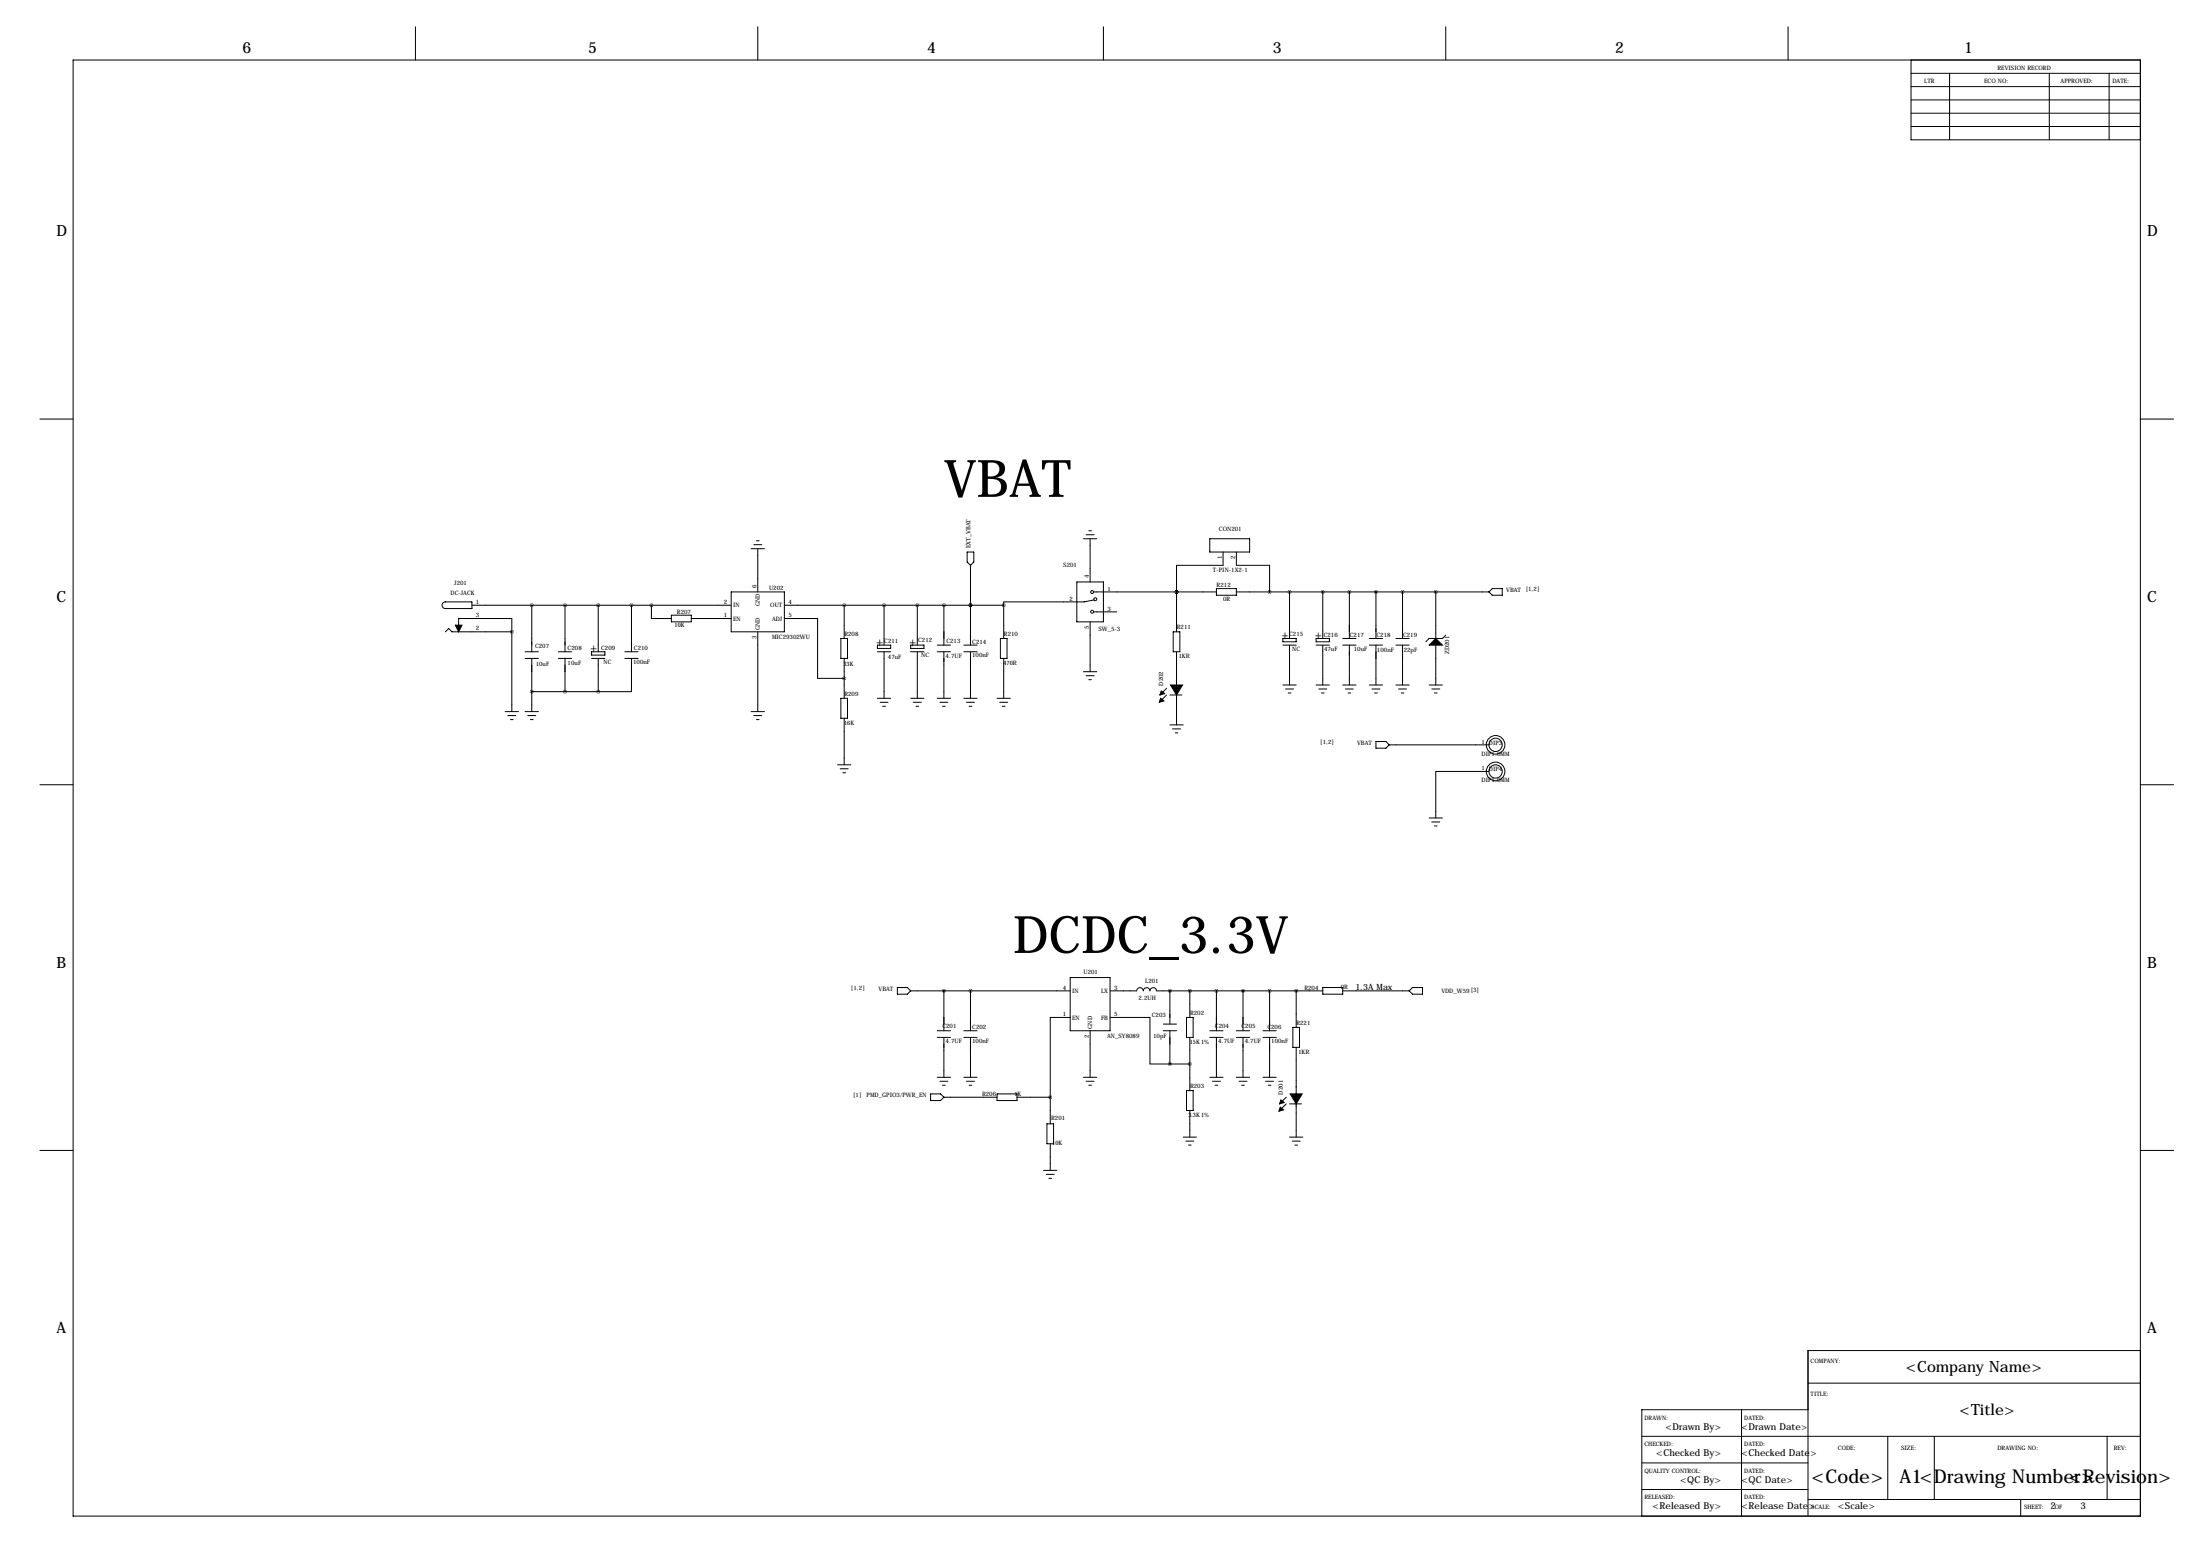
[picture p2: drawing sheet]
<svg xmlns="http://www.w3.org/2000/svg" width="841mm" height="594mm" viewBox="0 0 841 594" stroke-linecap="round" stroke-linejoin="round" font-family="sans-serif">
<g fill="none" stroke="#000" stroke-width=".38">
<path d="M158.7 10.2v12.7M289.6 10.2v12.7M421.6 10.2v12.7M552.4 10.2v12.7M683.3 10.2v12.7M27.9 22.9h790v556.3h-790zM730.2 28h87.7M730.2 33.1h87.7M730.2 22.9v30.5h87.7M730.2 38.2h87.7M745 28v25.4M783.1 28v25.4"/>
<path d="M805.9 28v25.4M730.2 43.3h87.7M730.2 48.3h87.7M15.2 160.1h12.7M817.9 160.1h12.7M287 209.6h5.1M288 208.1h3.1M289.1 206.6h1M289.6 209.6v16.5M369.6 210.9h2.5v3.8l-1.3 1.3-1.2-1.3zM370.8 216v30.5M414 205.8h5.1"/>
<path d="M415 204.3h3.1M416.1 202.8h1M416.6 205.8v16.5M462.3 205.8h15.2v5.1h-15.2zM467.4 210.9v5.1h-17.8v10.1M472.4 210.9v5.1h12.7v10.1M169.2 230.5l1-.6h10.1v2.6l-10.5-.1-.8-.8zM175.3 238.8v-2.5h20.3v5.1M180.3 231.2h99.1M203.2 231.2v17.8M215.9 231.2v17.8M228.6 231.2v17.8"/>
<path d="M241.3 231.2v17.8M248.9 231.2v5.1h7.6M256.5 235h7.7v2.6h-7.7zM264.2 236.3h15.2M279.4 226.1h20.3v15.3h-20.3zM299.7 236.3h12.7v22.9h10.2M299.7 231.2h83.8M322.6 231.2v12.7M337.8 231.2v15.3M350.5 231.2v15.3M360.7 231.2v15.3M370.8 231.2h.1"/>
<path d="M383.5 231.2v12.7M411.5 222.3h10.1v15.3h-10.1zM416.6 237.6v19M417.8 226.1h47M417.8 233.8h8.9M418.1 229.2l-3.8 .7h-30.8v1.3M449.6 226.1h.1M449.6 226.1v15.3M464.8 224.9h7.6v2.5h-7.6zM472.4 226.1h96.6M492.8 226.1v17.8M505.5 226.1v17.8"/>
<path d="M515.6 226.1v17.8M525.8 226.1v17.8M535.9 226.1v17.8M548.6 226.1v17.8M570.2 224.9h3.8v2.5h-3.8l-1.2-1.3zM170.2 241.4l1.2-1.3 1.3 1.3h22.9M195.6 241.4v30.5M200.7 249h5M200.7 251.5h5M203.2 251.5v20.4M213.4 249h5M213.4 251.5h5"/>
<path d="M215.9 251.5v12.7M226.1 249h5v1.3h-5zM226.1 251.5h5M228.6 251.5v12.7M238.8 249h5M238.8 251.5h5M241.3 251.5v12.7h-12.7M289.6 241.4v30.5M321.3 243.9h2.5v7.6h-2.5zM322.6 251.5v15.3M335.3 249h5.1M335.3 246.5h5.1v1.2h-5.1z"/>
<path d="M337.8 249v17.8M348 249h5.1M348 246.5h5.1v1.2h-5.1zM350.5 249v17.8M358.1 249h5.1M358.1 246.5h5.1M360.7 249v17.8M368.3 249h5.1M368.3 246.5h5.1M370.8 249v17.8M382.3 243.9h2.5v7.6h-2.5zM383.5 251.5v15.3"/>
<path d="M414 256.6h5.1M415 258.1h3.1M416.1 259.7h1M448.3 241.4h2.5v7.6h-2.5zM449.6 249v27.9M490.2 243.9h5.1v1.3h-5.1zM490.2 246.5h5.1M492.8 246.5v15.2M502.9 243.9h5.1v1.3h-5.1zM502.9 246.5h5.1M505.5 246.5v15.2M513.1 243.9h5.1"/>
<path d="M513.1 246.5h5.1M515.6 246.5v15.2M523.2 243.9h5.1M523.2 246.5h5.1M525.8 246.5v15.2M533.4 243.9h5.1M533.4 246.5h5.1M535.9 246.5v15.2M548.6 246.5v15.2M552.4 242.6l-1.2 1.3h-5.1l-1.3 1.3M193 271.9h5.1M194.1 273.4h3"/>
<path d="M195.1 274.9h1M200.7 271.9h5M201.7 273.4h3M202.7 274.9h1M203.2 264.2h25.4M287 271.9h5.1M288 273.4h3.1M289.1 274.9h1M321.3 266.8h2.5v7.6h-2.5zM322.6 274.4v17.8M335.3 266.8h5.1M336.3 268.3h3"/>
<path d="M337.3 269.8h1M348 266.8h5.1M349 268.3h3M350 269.8h1M358.1 266.8h5.1M359.2 268.3h3M360.2 269.8h1M368.3 266.8h5.1M369.3 268.3h3.1M370.3 269.8h1M381 266.8h5.1M382 268.3h3.1"/>
<path d="M383 269.8h1M445.8 263l-2.6 2.5M445.8 265.5l-2.6 2.5M447 265.5h4.6M447 276.9h5.1M448.1 278.5h3M449.1 280h1M490.2 261.7h5.1M491.2 263.2h3.1M492.3 264.7h1M502.9 261.7h5.1M503.9 263.2h3.1"/>
<path d="M505 264.7h1M513.1 261.7h5.1M514.1 263.2h3M515.1 264.7h1M523.2 261.7h5.1M524.3 263.2h3M525.3 264.7h1M533.4 261.7h5.1M534.4 263.2h3.1M535.4 264.7h1M546.1 261.7h5.1M547.1 263.2h3.1"/>
<path d="M548.1 264.7h1M15.2 299.8h12.7M320 292.2h5.1M321.1 293.7h3M322.1 295.2h1M525.8 283.3h3.8l1.3 1.3-1.3 1.2h-3.8zM530.9 284.6h38.1M569 294.7h-20.4v17.8M817.9 299.8h12.7M546.1 312.5h5.1M547.1 314h3.1M548.1 315.5h1"/>
<path d="M342.9 377.3h3.8l1.3 1.2-1.3 1.3h-3.8zM348 378.5h60.9M360.7 378.5v15.3M370.8 378.5v15.3M408.9 373.5h15.3v20.3h-15.3zM424.2 378.5h10.1a1.27 1.27 0 0 1 1.3-1.2 1.27 1.27 0 0 1 1.3 1.2 1.27 1.27 0 0 1 1.2-1.2 1.27 1.27 0 0 1 1.3 1.2 1.27 1.27 0 0 1 1.3-1.2 1.27 1.27 0 0 1 1.3 1.2h63.5M447 378.5v12.7M454.7 378.5v10.2M464.8 378.5v15.3M475 378.5v15.3M485.1 378.5v15.3M495.3 378.5v14"/>
<path d="M505.5 377.3h7.6v2.5h-7.6zM513.1 378.5h25.4M538.5 378.5l1.3-1.2h3.8v2.5h-3.8zM358.1 393.8h5.1M358.1 396.3h5.1M360.7 396.3v15.3M368.3 393.8h5.1M368.3 396.3h5.1M370.8 396.3v15.3M408.9 388.7h-7.6v30.5M416.6 393.8v17.8M424.2 388.7h15.2v17.8h7.6"/>
<path d="M444.5 393.8h5.1M444.5 391.2h5.1M447 393.8v12.7M453.4 388.7h2.5v7.6h-2.5zM454.7 396.3v20.3M462.3 393.8h5.1M462.3 396.3h5.1M464.8 396.3v15.3M472.4 393.8h5.1M472.4 396.3h5.1M475 396.3v15.3M482.6 393.8h5.1"/>
<path d="M482.6 396.3h5.1M485.1 396.3v15.3M494 392.5h2.6v7.6h-2.6zM355.6 417.9h3.8l1.3 1.3-1.3 1.2h-3.8zM358.1 411.6h5.1M359.2 413.1h3M360.2 414.6h1M360.7 419.2h20.3M368.3 411.6h5.1M369.3 413.1h3.1M370.3 414.6h1M381 417.9h7.6v2.5h-7.6z"/>
<path d="M388.6 419.2h12.7M401.3 419.2v10.1M414 411.6h5.1M415 413.1h3.1M416.1 414.6h1M447 406.5h7.7M453.4 416.6h2.5v7.7h-2.5zM462.3 411.6h5.1M463.3 413.1h3M464.3 414.6h1M472.4 411.6h5.1M473.5 413.1h3"/>
<path d="M474.5 414.6h1M482.6 411.6h5.1M483.6 413.1h3.1M484.6 414.6h1M491.5 419.2l-2.6 2.5M495.3 400.1v34.3M15.2 439.5h12.7M400 429.3h2.6v7.7h-2.6zM401.3 437v10.1M452.1 434.4h5.1M453.1 435.9h3.1M454.2 437.5h1"/>
<path d="M454.7 424.3v10.1M491.5 421.7l-2.6 2.6M492.8 421.7h4.5M492.8 434.4h5M493.8 435.9h3M494.8 437.5h1M817.9 439.5h12.7M398.8 447.1h5.1M399.8 448.6h3M400.8 450.2h1M817.9 515.9h-127v63.3M665.5 538.6v40.6"/>
<path d="M690.9 528.4h127M690.9 538.6h-63.5v40.6M627.4 548.7h190.5M627.4 558.9h63.5M721.4 548.7v24.1M739.1 548.7v24.1M805.2 548.7v24.1M627.4 569h63.5M690.9 572.8h127M772.2 572.8v6.4"/>
<circle cx="417.3" cy="233.7" r=".56"/>
<circle cx="417.3" cy="226.2" r=".56"/>
<circle cx="418.5" cy="228.9" r=".56"/>
<circle cx="571.5" cy="294.7" r="3.6"/>
<circle cx="571.5" cy="284.6" r="3.6"/>
<circle cx="571.5" cy="294.7" r="2.54"/>
<circle cx="571.5" cy="284.6" r="2.54"/>
</g>
<path d="M174 238.8h2.5l-1.2 2.6zM546.1 246.5l2.5-2.6 2.6 2.6zM443.5 266.8l1.3 1-1.8 .5zM443.7 264l1.3 1-1.8 .5zM449.6 261.7h2.3l-2.3 3.8zM447.3 261.7h2.3v3.8zM495.3 417.9h2.3l-2.3 3.8zM493 417.9h2.3v3.8zM489.2 423l1.3 1-1.8 .5zM489.5 420.2l1.2 1-1.8 .5z" fill="#000" stroke="#000" stroke-width=".38"/>
<path d="M248.9 231.2a.05 .05 0 0 0 .1 0 .05 .05 0 0 0-.1 0zM322.5 259.2a.05 .05 0 0 0 .1 0 .05 .05 0 0 0-.1 0zM322.5 231.2a.05 .05 0 0 0 .1 0 .05 .05 0 0 0-.1 0zM337.8 231.2a.05 .05 0 0 0 .1 0 .05 .05 0 0 0-.1 0zM350.5 231.2a.05 .05 0 0 0 .1 0 .05 .05 0 0 0-.1 0zM360.6 231.2a.05 .05 0 0 0 .1 0 .05 .05 0 0 0-.1 0zM370.8 231.2a.05 .05 0 0 0 .1 0 .05 .05 0 0 0-.1 0zM383.5 231.2a.05 .05 0 0 0 .1 0 .05 .05 0 0 0-.1 0zM449.5 226.1a.05 .05 0 0 0 .1 0 .05 .05 0 0 0-.1 0zM449.5 226.1a.05 .05 0 0 0 .1 0 .05 .05 0 0 0-.1 0zM485.1 226.1a.05 .05 0 0 0 .1 0 .05 .05 0 0 0-.1 0zM492.7 226.1a.05 .05 0 0 0 .1 0 .05 .05 0 0 0-.1 0zM505.4 226.1a.05 .05 0 0 0 .1 0 .05 .05 0 0 0-.1 0zM515.6 226.1a.05 .05 0 0 0 .1 0 .05 .05 0 0 0-.1 0zM525.7 226.1a.05 .05 0 0 0 .1 0 .05 .05 0 0 0-.1 0zM535.9 226.1a.05 .05 0 0 0 .1 0 .05 .05 0 0 0-.1 0zM548.6 226.1a.05 .05 0 0 0 .1 0 .05 .05 0 0 0-.1 0zM370.8 231.2a.05 .05 0 0 0 .1 0 .05 .05 0 0 0-.1 0zM195.5 241.4a.05 .05 0 0 0 .1 0 .05 .05 0 0 0-.1 0zM360.6 378.5a.05 .05 0 0 0 .1 0 .05 .05 0 0 0-.1 0zM370.8 378.5a.05 .05 0 0 0 .1 0 .05 .05 0 0 0-.1 0zM454.6 406.5a.05 .05 0 0 0 .1 0 .05 .05 0 0 0-.1 0zM454.6 378.5a.05 .05 0 0 0 .1 0 .05 .05 0 0 0-.1 0zM464.8 378.5a.05 .05 0 0 0 .1 0 .05 .05 0 0 0-.1 0zM447 378.5a.05 .05 0 0 0 .1 0 .05 .05 0 0 0-.1 0zM447 406.5a.05 .05 0 0 0 .1 0 .05 .05 0 0 0-.1 0zM474.9 378.5a.05 .05 0 0 0 .1 0 .05 .05 0 0 0-.1 0zM485.1 378.5a.05 .05 0 0 0 .1 0 .05 .05 0 0 0-.1 0zM401.3 419.2a.05 .05 0 0 0 .1 0 .05 .05 0 0 0-.1 0z" fill="#000" stroke="#000" stroke-width="1.3"/>
<g font-size="19.7">
<text x="360.7" y="189.8">VBAT</text>
<text x="387.1" y="364.1">DCDC_3.3V</text>
</g>
<g font-size="7.3">
<text x="692.2" y="566.5">&lt;Code&gt;</text>
<text x="725.9" y="566.5">A1&lt;Drawing Number&gt;</text>
<text x="790.5" y="566.5">&lt;Revision&gt;</text>
</g>
<g font-size="5.9">
<text x="92.7" y="20.4">6</text>
<text x="224.8" y="20.4">5</text>
<text x="354.3" y="20.4">4</text>
<text x="486.4" y="20.4">3</text>
<text x="617.2" y="20.4">2</text>
<text x="750.6" y="20.4">1</text>
<text x="21.6" y="90.2">D</text>
<text x="820.4" y="90.2">D</text>
<text x="21.6" y="229.9">C</text>
<text x="820.4" y="229.9">C</text>
<text x="21.6" y="369.6">B</text>
<text x="820.4" y="369.6">B</text>
<text x="21.6" y="509.3">A</text>
<text x="820.4" y="509.3">A</text>
<text x="728.2" y="524.1">&lt;Company Name&gt;</text>
<text x="748.8" y="540.6">&lt;Title&gt;</text>
</g>
<g font-size="4.6">
<text x="492.3" y="244.5" transform="rotate(-90 492.3 244.5)">+</text>
<text x="505" y="244.5" transform="rotate(-90 505 244.5)">+</text>
<text x="228.1" y="249.6" transform="rotate(-90 228.1 249.6)">+</text>
<text x="337.3" y="247" transform="rotate(-90 337.3 247)">+</text>
<text x="350" y="247" transform="rotate(-90 350 247)">+</text>
</g>
<g font-size="3.6">
<text x="636.4" y="546.2">&lt;Drawn By&gt;</text>
<text x="665.5" y="546.2">&lt;Drawn Date&gt;</text>
<text x="632.9" y="556.3">&lt;Checked By&gt;</text>
<text x="665.5" y="556.3">&lt;Checked Date&gt;</text>
<text x="642.1" y="566.5">&lt;QC By&gt;</text>
<text x="665.5" y="566.5">&lt;QC Date&gt;</text>
<text x="631.5" y="576.7">&lt;Released By&gt;</text>
<text x="665.5" y="576.7">&lt;Release Date&gt;</text>
<text x="702.3" y="576.7">&lt;Scale&gt;</text>
<text x="783.6" y="576.7">2</text>
<text x="795" y="576.7">3</text>
</g>
<text font-size="3.3" x="517.9" y="378">1.3A Max</text>
<g font-size="2.3">
<text x="763.3" y="26.7">REVISION RECORD</text>
<text x="735.3" y="31.8">LTR</text>
<text x="758.2" y="31.8">ECO NO:</text>
<text x="787.4" y="31.8">APPROVED:</text>
<text x="807.2" y="31.8">DATE:</text>
<text x="465.8" y="203">CON201</text>
<text x="370.8" y="209.4" transform="rotate(-90 370.8 209.4)">EXT_VBAT</text>
<text x="466.9" y="213.7" transform="rotate(-90 466.9 213.7)">1</text>
<text x="471.9" y="213.7" transform="rotate(-90 471.9 213.7)">2</text>
<text x="406.3" y="216.7">S201</text>
<text x="416.1" y="220.8" transform="rotate(-90 416.1 220.8)">4</text>
<text x="463.5" y="218.6">T-PIN-1X2-1</text>
<text x="172.2" y="227.5">DC-JACK</text>
<text x="173.6" y="223.6">J201</text>
<text x="289.1" y="224.6" transform="rotate(-90 289.1 224.6)">6</text>
<text x="293.9" y="225.4">U202</text>
<text x="423.2" y="225.6">1</text>
<text x="464.9" y="224.4">R212</text>
<text x="575.6" y="226.1">VBAT</text>
<text x="583" y="226">[1,2]</text>
<text x="181.9" y="230.7">1</text>
<text x="276.6" y="230.7">2</text>
<text x="280.2" y="232">IN</text>
<text x="290.4" y="231.6" transform="rotate(-90 290.4 231.6)">GND</text>
<text x="294.3" y="232">OUT</text>
<text x="301.2" y="230.7">4</text>
<text x="408.6" y="229.4">2</text>
<text x="423.2" y="233.2">3</text>
<text x="467.4" y="229.5">0R</text>
<text x="181.9" y="235.8">3</text>
<text x="257.8" y="239.6">10K</text>
<text x="258.7" y="234.5">R207</text>
<text x="276.6" y="235.8">1</text>
<text x="280.2" y="237.1">EN</text>
<text x="295" y="237.1">ADJ</text>
<text x="301.2" y="235.8">5</text>
<text x="181.9" y="240.9">2</text>
<text x="289.1" y="244.2" transform="rotate(-90 289.1 244.2)">3</text>
<text x="290.4" y="240.6" transform="rotate(-90 290.4 240.6)">GND</text>
<text x="295" y="244">MIC29302WU</text>
<text x="322.7" y="242.9">R208</text>
<text x="337.9" y="245.7">C211</text>
<text x="350.9" y="245.4">C212</text>
<text x="361.6" y="245.8">C213</text>
<text x="383.6" y="242.9">R210</text>
<text x="416.1" y="240.4" transform="rotate(-90 416.1 240.4)">5</text>
<text x="419.7" y="241.2">SW_5-3</text>
<text x="449.7" y="240.4">R211</text>
<text x="492.6" y="242.9">C215</text>
<text x="505.8" y="243.4">C216</text>
<text x="515.8" y="243.2">C217</text>
<text x="526" y="243.4">C218</text>
<text x="536.1" y="243.4">C219</text>
<text x="204.5" y="247.7">C207</text>
<text x="216.9" y="248.2">C208</text>
<text x="229.7" y="248.5">C209</text>
<text x="242.2" y="248.2">C210</text>
<text x="339.3" y="251.9">47uF</text>
<text x="352.1" y="251.1">NC</text>
<text x="361.3" y="251.3">4.7UF</text>
<text x="371.5" y="251.1">100nF</text>
<text x="371.5" y="246.2">C214</text>
<text x="450.4" y="251.5">1KR</text>
<text x="493.8" y="248.6">NC</text>
<text x="505.9" y="248.6">47uF</text>
<text x="517.3" y="248.7">10uF</text>
<text x="526.2" y="249.1">100nF</text>
<text x="536.4" y="249.1">22pF</text>
<text x="553.7" y="249.9" transform="rotate(-90 553.7 249.9)">ZD201</text>
<text x="204.7" y="254.4">10uF</text>
<text x="216.9" y="254.2">10uF</text>
<text x="230.6" y="253.7">NC</text>
<text x="242" y="253.7">100nF</text>
<text x="322.3" y="254.6">33K</text>
<text x="383.5" y="254.1">470R</text>
<text x="444.5" y="261.9" transform="rotate(-90 444.5 261.9)">D202</text>
<text x="322.7" y="266">R209</text>
<text x="322.6" y="276.9">16K</text>
<text x="504.5" y="284.4">[1,2]</text>
<text x="518.6" y="284.6">VBAT</text>
<text x="566.1" y="284">1 DIP3</text>
<text x="566.2" y="288.7">DIP1.0MM</text>
<text x="566.1" y="294.2">1 DIP4</text>
<text x="566.2" y="298.9">DIP1.0MM</text>
<text x="414" y="372.2">U201</text>
<text x="437.6" y="375.5">L201</text>
<text x="512.3" y="377.9">0R</text>
<text x="325.2" y="378.4">[1,2]</text>
<text x="335.7" y="378.5">VBAT</text>
<text x="406.1" y="378">4</text>
<text x="409.7" y="379.3">IN</text>
<text x="420.8" y="379.3">LX</text>
<text x="425.7" y="378">3</text>
<text x="435.1" y="382.1">2.2UH</text>
<text x="498.4" y="378">R204</text>
<text x="550.8" y="379.3">VDD_W59 [3]</text>
<text x="406.1" y="388.2">1</text>
<text x="409.7" y="389.5">EN</text>
<text x="420.8" y="389.5">FB</text>
<text x="425.7" y="388.2">5</text>
<text x="440.1" y="388.4">C203</text>
<text x="454.8" y="387.7">R202</text>
<text x="360.1" y="392.6">C201</text>
<text x="371.5" y="393.3">C202</text>
<text x="417.4" y="393" transform="rotate(-90 417.4 393)">GND</text>
<text x="464.2" y="392.6">C204</text>
<text x="474.4" y="392.6">C205</text>
<text x="484.3" y="393.3">C206</text>
<text x="495.4" y="391.5">R221</text>
<text x="361.3" y="398.6">4.7UF</text>
<text x="371.5" y="398.4">100nF</text>
<text x="416.1" y="396.6" transform="rotate(-90 416.1 396.6)">2</text>
<text x="423.1" y="396.4">AN_SY8089</text>
<text x="440.6" y="396.4">10pF</text>
<text x="454.6" y="398.9">15K 1%</text>
<text x="465.5" y="398.6">4.7UF</text>
<text x="475.6" y="398.6">4.7UF</text>
<text x="485.8" y="398.4">100nF</text>
<text x="496.2" y="402.7">1KR</text>
<text x="326" y="419.3">[1]</text>
<text x="331.1" y="419.2">PMD_GPIO3/PWR_EN</text>
<text x="375.3" y="418.8">R206</text>
<text x="387.6" y="418.7">1K</text>
<text x="454.8" y="415.6">R203</text>
<text x="490.2" y="418.1" transform="rotate(-90 490.2 418.1)">D201</text>
<text x="401.7" y="427.8">R201</text>
<text x="454.1" y="426.8">3.3K 1%</text>
<text x="402.1" y="437.5">10K</text>
<text x="691.9" y="520.8">COMPANY:</text>
<text x="691.9" y="533.5">TITLE:</text>
<text x="628.4" y="542.4">DRAWN:</text>
<text x="666.5" y="542.4">DATED:</text>
<text x="628.4" y="552.5">CHECKED:</text>
<text x="666.5" y="552.5">DATED:</text>
<text x="702.3" y="553.8">CODE:</text>
<text x="726.4" y="553.8">SIZE:</text>
<text x="763.3" y="553.8">DRAWING NO:</text>
<text x="807.7" y="553.8">REV:</text>
<text x="628.4" y="562.7">QUALITY CONTROL:</text>
<text x="666.5" y="562.7">DATED:</text>
<text x="628.4" y="572.8">RELEASED:</text>
<text x="666.5" y="572.8">DATED:</text>
<text x="692.1" y="576.7">SCALE:</text>
<text x="773.4" y="576.7">SHEET:</text>
<text x="785.2" y="576.7">OF</text>
</g>
</svg>
